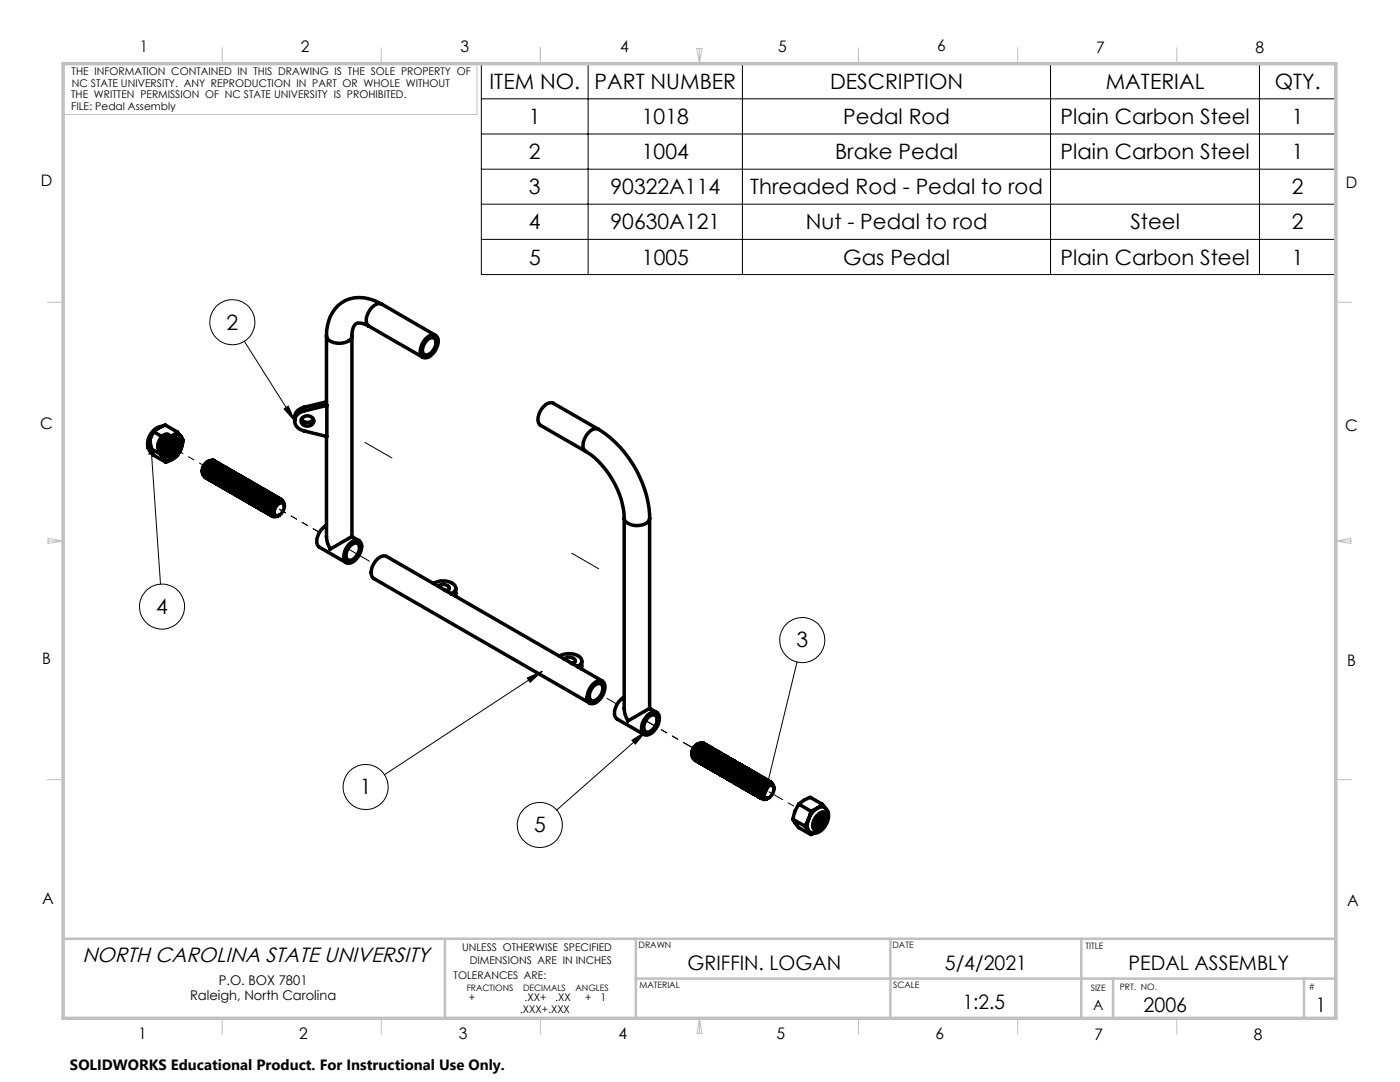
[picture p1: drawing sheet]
<svg xmlns="http://www.w3.org/2000/svg" width="279mm" height="216mm" viewBox="0 0 279 216" stroke-linecap="round" stroke-linejoin="round" font-family="sans-serif">
<g fill="none" stroke="#000" stroke-width=".2">
<path d="M96.1 12.7h170.5v42.1h-170.5zM96.1 19.7h170.5M117.4 12.7v42.1M148.2 12.7v42.1M209.7 12.7v42.1M251.4 12.7v42.1M96.1 26.7h170.5M96.1 33.8h170.5M96.1 40.7h170.5M96.1 47.8h170.5M48.8 68.1l10 15.9M30 87.4l.8 3.2h-1.1z"/>
<path d="M30 87.4l2 29.2M56.7 81.6l.8-.6 1.3 3zM105.2 135.3l3-1.4-2.4 2.2zM108.2 133.9l-31.5 20.7M159.1 132.1l-6.7 27.4M126.1 147.7l2.7-1.7-2 2.5zM128.8 146l-17.7 15.6M152.7 156.3l1 .3-1.3 2.9z"/>
<circle cx="46.4" cy="64.3" r="4.5"/>
<circle cx="32.4" cy="121" r="4.5"/>
<circle cx="160.1" cy="127.7" r="4.5"/>
<circle cx="73" cy="157.1" r="4.5"/>
<circle cx="107.7" cy="164.6" r="4.5"/>
</g>
<g fill="none" stroke="#c0c0c0" stroke-width=".2">
<path d="M44.3 9.5v3.2M76.1 9.5v3.2M95.2 12.7v10.2h-82.6M107.8 9.5v3.2M139.1 9.7h1l-.5 3zM139.6 9.7v3M171.3 9.5v3.2M203.1 9.5v3.2M234.8 9.5v3.2M9.4 60.3h3.2M266.6 60.3h3.2M9.6 108h3"/>
<path d="M9.6 107.4l3 .6-3 .4zM266.6 108h3M266.6 108l3-.6v1zM9.4 155.6h3.2M266.6 155.6h3.2M44.3 203.2v3.2M76.1 203.2v3.2M107.8 203.2v3.2M139.6 203.2v3M139.6 203.2l.5 3h-1zM171.3 203.2v3.2M203.1 203.2v3.2"/>
<path d="M234.8 203.2v3.2"/>
</g>
<path d="M12.6 187.3h254M88.8 187.3v15.9M126.9 187.3v15.9M126.9 195.3h139.7M177.7 187.3v15.9M215.8 187.3v15.9M222.1 195.3v7.9M260.2 195.3v7.9" fill="none" stroke="#c0c0c0" stroke-width=".5"/>
<path d="M12.6 12.7h254v190.5h-254z" fill="none" stroke="#c0c0c0" stroke-width=".7"/>
<path d="M152.7 156.3l1 .3-1.3 2.9zM126.1 147.7l2.7-1.7-2 2.5zM105.2 135.3l3-1.4-2.4 2.2zM30 87.4l.8 3.2h-1.1zM56.7 81.6l.8-.6 1.3 3z" fill="#000"/>
<g fill="none" stroke="#000" stroke-width=".7">
<path d="M65.2 67v13.9M65.2 67a1.92 1.92 0 0 0 2 1.5 3.1 3.1 0 0 0 2.9-1l.1-.5M70.2 67v40.1M73.6 65.1a2.37 2.37 0 0 0-2.7-.4l-.5 .9-.2 1.4M73.6 65.1l10.8 6.2M76.2 60.7a7.2 7.2 0 0 0-8.7 .3 7.8 7.8 0 0 0-2.3 6M76.2 60.7a2.03 2.03 0 0 0-2.3 1.1 2.89 2.89 0 0 0-.6 3l.3 .3M76.2 60.7l10.7 6.2M85 67.5a1.34 1.34 0 0 1 1.2-.7 1.34 1.34 0 0 1 1.2 .8 3.6 3.6 0 0 1-2.4 3.8 1.21 1.21 0 0 1-1.1-1.8 4.3 4.3 0 0 1 1.1-2.1zM85.2 67.9a.94 .94 0 0 1 1.1-.5 .94 .94 0 0 1 .7 .9 2.45 2.45 0 0 1-2.1 2.5 1.38 1.38 0 0 1-.3-2.1zM29.5 89.2l1.2 1.6 2.4 1.4M29.5 89.2l2.4 1.4"/>
<path d="M29.5 89.2l.5 .9M30.1 87.4l-.2 .4M30.7 86.1l-.7 1.5-.5 1.6M30.7 86.1l1-.7 1.3-.6 2.4 1.4M30.7 86.1l2.4 1.5M31.6 85.5h.1M31.9 90.6l.8 .9M32.4 85.1a3.5 3.5 0 0 0-2.9 4M32.7 91.5a1.24 1.24 0 0 0 1.7 .2M32.7 89.1a2.49 2.49 0 0 0 0 2.4M32.7 89.1l-.8 1.5M32.7 91.5l.4 .7"/>
<path d="M33.1 87.6l-.4 1.5M34 87.9a1 1 0 0 1 1.2-.5 1 1 0 0 1 .7 1 2.9 2.9 0 0 1-2.2 2.8 1.36 1.36 0 0 1-.6-2l.2-.5zM34.3 88.4l-.5-1.6-.4-.2a2.43 2.43 0 0 0-1.7 3.3l.5 .3a2.55 2.55 0 0 0 2.2-2.3 2.12 2.12 0 0 1-1.8 2.1 1.21 1.21 0 0 1-.3-1.9 1.13 1.13 0 0 1 1.5-.9 1.69 1.69 0 0 1-.6 2.1l-.1 .6M34.3 87.9a2.3 2.3 0 0 1-1.2 1.9M34.4 87a4.3 4.3 0 0 0-1.7 2.1M34.4 87a1.29 1.29 0 0 1 1.8 .1M34.4 87l-1.3 .6M34.4 91.7l-1.3 .5M34.6 87.8a1.89 1.89 0 0 1-1.5 2.4M34.7 87.8a1.9 1.9 0 0 1-1.6 2.4M35.1 88l.1 .8M35.1 88a1 1 0 0 0-1.6 .6 1.42 1.42 0 0 0 .2 2.3 2.21 2.21 0 0 0 1.8-1.4"/>
<path d="M35.1 88a1.9 1.9 0 0 1-1.7 2.4l-.1-.1M35.2 88.8l.3 .7M35.2 88.8a2.05 2.05 0 0 1-1.7 1.7l-.4-.2v-.2M35.4 86.2l-1 .8M35.4 86.2l.8 .9M35.5 89.5a2.49 2.49 0 0 1-1.8 1.4M36.2 87.1a2.81 2.81 0 0 1 0 2.4M36.2 89.5a4.6 4.6 0 0 1-1.8 2.2M36.2 87.1l.4 .8-.4 1.6M36.2 89.5a3.3 3.3 0 0 1-1.8 2.2M41 95.3l.1 .1M41.5 92.1a2.23 2.23 0 0 0-1.1 2"/>
<path d="M41.9 92a2.2 2.2 0 0 0-1.3 2.9l.1 .1M41.9 95.8h.1M42.3 96.1h.1M42.7 91.9a1.33 1.33 0 0 0-1.6 .8 1.88 1.88 0 0 0-.1 2.6M42.7 91.9h.1M42.8 96.3v.1M42.9 92.1v-.1a1.27 1.27 0 0 0-1.8 .8 2.15 2.15 0 0 0-.2 2.4l.4 .2M43.1 92.2a1.28 1.28 0 0 0-1.6 .8 1.88 1.88 0 0 0 0 2.5v.1M43.1 92.1l.1 .1M43.3 96.6h.1M43.3 92.3l-.3-.2a2.4 2.4 0 0 0-1.7 3.4l.4 .2M43.6 92.4a1.28 1.28 0 0 0-1.7 .9 1.88 1.88 0 0 0 0 2.5"/>
<path d="M43.6 92.4h.1M43.7 96.9h.1M43.8 92.6v-.1a1.25 1.25 0 0 0-1.8 .8 2.08 2.08 0 0 0-.2 2.4l.4 .2M44.1 92.7h-.1a1.35 1.35 0 0 0-1.6 .8 2.25 2.25 0 0 0-.2 2.5l.2 .1M44.1 97.1l.1 .1M44.2 92.9v-.1a1.27 1.27 0 0 0-1.8 .8 2.15 2.15 0 0 0-.2 2.4l.4 .2M44.4 93a1.28 1.28 0 0 0-1.6 .8 1.88 1.88 0 0 0 0 2.5M44.4 92.9l.1 .1M44.6 97.4h.1M44.7 93.1l-.4-.2a2.4 2.4 0 0 0-1.6 3.3l.4 .2M44.9 93.2a1.28 1.28 0 0 0-1.6 .9 1.88 1.88 0 0 0 0 2.5M44.9 93.2h.1"/>
<path d="M45 97.6l.1 .1M45.1 93.4l-.3-.3a2.45 2.45 0 0 0-1.7 3.4l.4 .2M45.4 93.5a1.08 1.08 0 0 0-1.2 .3 2.09 2.09 0 0 0-.5 3M45.5 97.9h.1M45.6 93.6l-.4-.2a2.4 2.4 0 0 0-1.6 3.4l.4 .2M45.8 93.7a1.25 1.25 0 0 0-1.6 .9 1.79 1.79 0 0 0 0 2.5M45.8 93.7h.1M46 93.9l-.4-.2a2.4 2.4 0 0 0-1.6 3.3l.4 .2M46.2 94a1.28 1.28 0 0 0-1.6 .8 1.93 1.93 0 0 0 0 2.6M46.2 93.9l.1 .1M46.4 98.4v.1M46.5 94.2l-.4-.3a2.42 2.42 0 0 0-1.6 3.4l.3 .2"/>
<path d="M46.8 94.2a1.08 1.08 0 0 0-1.3 .3 2.56 2.56 0 0 0-.6 3l.1 .1M46.8 98.7h.1M46.9 94.4a1.27 1.27 0 0 0-1.7 .7 2.25 2.25 0 0 0-.3 2.4l.4 .3M47.2 94.5l-.2-.1a2.4 2.4 0 0 0-1.7 3.4l.2 .1M47.3 98.9v.1M47.4 94.7l-.4-.3a2.4 2.4 0 0 0-1.6 3.4l.4 .2M47.6 94.8a1.23 1.23 0 0 0-1.6 .8 1.88 1.88 0 0 0-.1 2.5l.1 .1M47.6 94.7l.1 .1M47.8 94.9l-.4-.2a2.42 2.42 0 0 0-1.6 3.4l.4 .1M48.1 95a1.08 1.08 0 0 0-1.2 .3 2.56 2.56 0 0 0-.7 3l.2 .1M48.3 95.2v-.1a1.27 1.27 0 0 0-1.8 .8 2.15 2.15 0 0 0-.2 2.4l.3 .2M48.5 95.3a1.28 1.28 0 0 0-1.6 .8 1.88 1.88 0 0 0-.1 2.5"/>
<path d="M48.5 95.3h.1M48.6 99.7h.1M48.7 95.4a1.25 1.25 0 0 0-1.7 .8 2.03 2.03 0 0 0-.3 2.4l.4 .2M48.9 95.5l-.1-.1a2.45 2.45 0 0 0-1.7 3.4l.2 .1M49 95.5h.1M49.1 100h.1M49.2 95.7l-.4-.2a2.42 2.42 0 0 0-1.6 3.3l.4 .3M49.5 95.8h-.1a1.29 1.29 0 0 0-1.6 .8 1.93 1.93 0 0 0-.1 2.6h.1M49.6 96v-.1a1.27 1.27 0 0 0-1.8 .8 2.15 2.15 0 0 0-.2 2.4l.4 .2M49.9 96.1h-.1a1.28 1.28 0 0 0-1.6 .8 1.88 1.88 0 0 0 0 2.5v.1M50.1 96.2l-.4-.2a2.4 2.4 0 0 0-1.6 3.3l.3 .3M50.4 96.3h-.1a1.35 1.35 0 0 0-1.6 .9 1.93 1.93 0 0 0-.1 2.5"/>
<path d="M50.5 96.5l-.3-.3a2.4 2.4 0 0 0-1.7 3.4l.4 .2M50.7 96.6a1.25 1.25 0 0 0-1.6 .8 1.79 1.79 0 0 0 0 2.5M50.8 96.6h.1M51 96.7h-.1a1.27 1.27 0 0 0-1.7 .7 2.15 2.15 0 0 0-.2 2.5l.4 .2M51.2 96.8a1.28 1.28 0 0 0-1.6 .9 1.88 1.88 0 0 0-.1 2.5M51.2 96.8h.1M51.4 97l-.4-.2a2.4 2.4 0 0 0-1.6 3.3l.4 .2M51.6 97.1a1.38 1.38 0 0 0-1.6 .8 1.93 1.93 0 0 0 0 2.6M51.6 97l.1 .1M51.9 97.3l-.4-.3a2.45 2.45 0 0 0-1.7 3.4l.4 .2M52.1 97.4l-.2-.1a2.4 2.4 0 0 0-1.6 3.3l.1 .1M52.1 97.3v.1"/>
<path d="M52.3 97.5a1.27 1.27 0 0 0-1.8 .7 2.15 2.15 0 0 0-.2 2.4l.4 .3M52.5 97.6a1.23 1.23 0 0 0-1.6 .9 1.84 1.84 0 0 0 0 2.5M52.6 97.6h.1M52.8 97.8l-.4-.3a2.42 2.42 0 0 0-1.6 3.4l.4 .2M53.1 97.9h-.1a1.38 1.38 0 0 0-1.6 .8 1.93 1.93 0 0 0-.1 2.5M53.2 98a1.27 1.27 0 0 0-1.8 .7 2.15 2.15 0 0 0-.2 2.5l.4 .2M53.4 98.1a1.28 1.28 0 0 0-1.6 .9 1.88 1.88 0 0 0 0 2.5M53.4 98.1h.1M53.7 98.3v-.1a1.25 1.25 0 0 0-1.8 .8 2.03 2.03 0 0 0-.3 2.4l.4 .2M53.9 98.4l-.2-.1a2.45 2.45 0 0 0-1.7 3.4h.2M53.9 98.4h.1M54.1 98.6l-.4-.3a2.42 2.42 0 0 0-1.6 3.4l.4 .2"/>
<path d="M54.3 98.6a1.38 1.38 0 0 0-1.6 .9 1.93 1.93 0 0 0 0 2.5M54.3 98.6h.1M54.6 98.8h-.1a1.27 1.27 0 0 0-1.7 .7 2.15 2.15 0 0 0-.2 2.5l.4 .2M54.8 98.9a1.28 1.28 0 0 0-1.6 .9 1.88 1.88 0 0 0-.1 2.5M54.8 98.9h.1M55 99.1l-.4-.3a2.4 2.4 0 0 0-1.6 3.4l.4 .2M55.2 99.2l-.2-.1a2.42 2.42 0 0 0-1.6 3.3l.2 .1M55.2 99.1l.1 .1M55.5 99.3l-.4-.2a2.4 2.4 0 0 0-1.7 3.4l.4 .2M55.7 99.4a1.35 1.35 0 0 0-1.6 .9 1.83 1.83 0 0 0-.1 2.5M55.7 99.4h.1M55.9 99.6a1.27 1.27 0 0 0-1.8 .7 2.15 2.15 0 0 0-.2 2.4l.4 .2"/>
<path d="M56.1 99.7a1.28 1.28 0 0 0-1.6 .8 2.09 2.09 0 0 0-.2 2.4M56.1 99.7h.1M60.1 83.6a1.43 1.43 0 0 0 2.4 0M60.4 83.3a1.26 1.26 0 0 1 1.4-.3 1.26 1.26 0 0 1 .7 1.3 1.33 1.33 0 0 1-1.3 .7 1.33 1.33 0 0 1-1.1-1zM60.6 81.3a2.22 2.22 0 0 0-1.8 2.7M60.6 81.3v.7M65.2 87.1v20.1l.2 1.2 .5 1.2 4.3-2.5M65.2 80.2l-4.6 1.1M65.2 80.9v6.2l-4.6-1.1a1.98 1.98 0 0 1-1.8-2 1.98 1.98 0 0 1 1.8-2M65.2 80.9l-4.6 1.1M116.9 90.1a17.3 17.3 0 0 1 7.7 13.3M119.4 85.7a22.3 22.3 0 0 1 10.2 17.7"/>
<path d="M119.4 85.7l-9-5.2a1.92 1.92 0 0 0-2.3 1.1 3.1 3.1 0 0 0-.5 3l.3 .3 9 5.2M119.4 85.7a1.94 1.94 0 0 0-2.3 1 2.96 2.96 0 0 0-.5 3l.3 .4M49.5 100.2l.1 .1M50 100.5h.1M50.4 100.8h.1M51.3 101.3h.1M51.8 101.5v.1M52.2 101.8h.1M52.7 102.1h.1M53.1 102.3h.1M53.6 102.6h.1M54 102.8l.1 .1"/>
<path d="M54.1 101.9l-.1 .5 .3 .5M54.7 102.7l.2 .1M55.5 100.6a.75 .75 0 0 1 1.2 0 1.88 1.88 0 0 1-1.6 2.3 1.28 1.28 0 0 1 .1-2zM55.7 102.8a1.14 1.14 0 0 1-1.4 .1M56.5 100.1l-.2-.3-.3-.2a2.26 2.26 0 0 0-1.9 2.3M56.7 100.8l-.1-.6a.87 .87 0 0 0-1.3 .3 1.62 1.62 0 0 0-.3 2.4l.7-.1a1 1 0 0 1-1.1 .1 1 1 0 0 1-.5-1M56.8 100.8v.2M65.2 104.8a3.6 3.6 0 0 0-1.8 4.1l.3 .3 5.4 3.1M69.7 108.5a1.31 1.31 0 0 1 1.3-.7 1.31 1.31 0 0 1 1.1 .8 3.7 3.7 0 0 1-2.4 3.8 1.21 1.21 0 0 1-1-1.8 3.9 3.9 0 0 1 1-2.1zM70 108.9a1.11 1.11 0 0 1 1.5-.3 2.42 2.42 0 0 1-1.9 3.2 1.42 1.42 0 0 1-.2-2.1zM70.2 107.1l1.4 .8M86.5 116.4a3.8 3.8 0 0 1 4.3 .4 1.09 1.09 0 0 1-.6 1.6"/>
<path d="M87.4 116.9a1.61 1.61 0 0 1 2.3 .4l-.1 .3-.5 .4M88.7 117.7l.6 .2M90.2 118.4l-.1 .1M90.2 118.4v.2M91 117.4v1l-.2 .5M124.6 103.4v38.7l.7 1.8 4.3-2.5M124.6 103.4a1.81 1.81 0 0 0 1.8 1.4 3.1 3.1 0 0 0 3.2-1.1v-.3M129.6 103.4v38M111.6 131a3.6 3.6 0 0 1 4.3 .3 1.05 1.05 0 0 1-.5 1.6M112.5 131.5a1.62 1.62 0 0 1 2.3 .3v.3l-.5 .4M113.8 132.2l.7 .2M115.4 132.9l-.2 .1"/>
<path d="M115.4 132.9v.2M116.1 131.9l-.1 1.5M118.3 136.5a1.7 1.7 0 0 1 2-.5 2.22 2.22 0 0 1 0 2.7 2.6 2.6 0 0 1-2.4 1.7 1.66 1.66 0 0 1-.5-2.3zM118.7 136.7a.91 .91 0 0 1 1.1-.3 .91 .91 0 0 1 .5 1.1 2.66 2.66 0 0 1-2 2.3 1.17 1.17 0 0 1-.5-1.8zM120.2 135.9l-43.1-24.9a2.03 2.03 0 0 0-2.3 1.1 2.76 2.76 0 0 0-.3 3.3l43.2 24.9M124.6 139.1a3.6 3.6 0 0 0-1.8 4.1l.4 .3 5.4 3.1M129.2 142.8a1.42 1.42 0 0 1 2.2-.3 3.5 3.5 0 0 1-2.2 4.2 1.04 1.04 0 0 1-1.2-1.3 3.6 3.6 0 0 1 1.2-2.6zM129.4 143.2a1.11 1.11 0 0 1 1.6-.3 2.37 2.37 0 0 1-2 3.2 1.39 1.39 0 0 1-.2-2.1zM129.6 141.4l1.5 .8M139.2 152h.1M139.2 148.5l-.1 .1a2.17 2.17 0 0 0-1 1.9M139.6 152.2l.1 .1"/>
<path d="M139.7 148.3a2.13 2.13 0 0 0-1.3 3.1M140.4 148.3h.1M140.4 148.3a1.55 1.55 0 0 0-1.8 1.1 1.72 1.72 0 0 0 .1 2.3h.1M140.6 148.5l-.1-.2a1.53 1.53 0 0 0-1.8 1.1 1.83 1.83 0 0 0 0 2.3l.3 .1M140.9 148.6h-.1a1.51 1.51 0 0 0-1.7 1 1.75 1.75 0 0 0 .1 2.3M141 148.8l-.1-.2a1.53 1.53 0 0 0-1.8 1.1 1.89 1.89 0 0 0 .1 2.3h.3M141.4 148.8h-.1a1.61 1.61 0 0 0-1.8 1.1 1.81 1.81 0 0 0 .1 2.3M141.5 149l-.1-.2a1.57 1.57 0 0 0-1.8 1.1 1.76 1.76 0 0 0 0 2.3l.3 .1M141.8 149.1l-.1-.1a1.6 1.6 0 0 0-1.7 1.2 1.72 1.72 0 0 0 .1 2.3M142 149.3l-.2-.2a1.53 1.53 0 0 0-1.8 1.1 1.83 1.83 0 0 0 .1 2.3l.2 .1M142.2 149.3a1.46 1.46 0 0 0-1.8 1.1 1.76 1.76 0 0 0 .1 2.4h.1M142.2 149.3h.1"/>
<path d="M142.4 149.5l-.1-.1a1.53 1.53 0 0 0-1.8 1.1 1.82 1.82 0 0 0 0 2.3h.3M142.7 149.6h-.1a1.61 1.61 0 0 0-1.7 1.1 1.81 1.81 0 0 0 .1 2.3M142.8 154.1h.1M142.8 149.8l-.1-.2a1.63 1.63 0 0 0-1.8 1.1 1.76 1.76 0 0 0 .1 2.3l.3 .1M143.1 149.9a1.51 1.51 0 0 0-1.8 1.1 1.77 1.77 0 0 0 .1 2.2M143.1 149.8l.1 .1M143.3 150l-.1-.1a1.48 1.48 0 0 0-1.8 1.1 1.78 1.78 0 0 0 0 2.3l.3 .1M143.6 150.1h-.1a1.57 1.57 0 0 0-1.7 1.1 1.76 1.76 0 0 0 .1 2.3v.1M143.8 150.3l-.2-.2a1.53 1.53 0 0 0-1.8 1.1 1.82 1.82 0 0 0 .1 2.3l.2 .1M144 150.4a1.61 1.61 0 0 0-1.8 1 1.81 1.81 0 0 0 .1 2.4M144.2 150.6l-.1-.2a1.63 1.63 0 0 0-1.8 1.1 1.88 1.88 0 0 0 0 2.3l.3 .1M144.4 150.6a1.51 1.51 0 0 0-1.7 1.1 1.77 1.77 0 0 0 .1 2.3"/>
<path d="M144.4 150.6h.1M144.5 155.1h.1M144.6 150.8l-.1-.1a1.49 1.49 0 0 0-1.8 1.1 1.78 1.78 0 0 0 .1 2.3h.3M145 150.9h-.1a1.61 1.61 0 0 0-1.8 1.1 1.76 1.76 0 0 0 .1 2.3h.1M145.1 151.1l-.1-.2a1.53 1.53 0 0 0-1.8 1.1 1.82 1.82 0 0 0 0 2.3l.3 .1M145.4 151.2l-.1-.1a1.55 1.55 0 0 0-1.7 1.2 1.72 1.72 0 0 0 .1 2.3M145.5 155.6h.1M145.6 151.3l-.2-.1a1.63 1.63 0 0 0-1.8 1.1 1.88 1.88 0 0 0 .1 2.3l.2 .1M145.8 151.4a1.51 1.51 0 0 0-1.8 1.1 1.77 1.77 0 0 0 .1 2.3M145.8 151.4h.1M146 151.6l-.1-.2a1.53 1.53 0 0 0-1.8 1.1 1.91 1.91 0 0 0 0 2.3l.3 .1M146.3 151.7h-.1a1.61 1.61 0 0 0-1.7 1.1 1.81 1.81 0 0 0 .1 2.3"/>
<path d="M146.4 151.9l-.1-.2a1.48 1.48 0 0 0-1.8 1.1 1.76 1.76 0 0 0 .1 2.3l.3 .1M146.7 151.9a1.6 1.6 0 0 0-1.8 1.1 1.72 1.72 0 0 0 .1 2.3l.1 .1M146.9 152.1l-.1-.2a1.63 1.63 0 0 0-1.8 1.1 1.88 1.88 0 0 0 0 2.4h.3M147.1 152.2a1.46 1.46 0 0 0-1.7 1.1 1.7 1.7 0 0 0 .1 2.3M147.1 152.2h.1M147.3 152.4l-.1-.2a1.53 1.53 0 0 0-1.8 1.1 1.83 1.83 0 0 0 .1 2.3l.2 .1M147.6 152.5v-.1a1.61 1.61 0 0 0-1.8 1.1 1.81 1.81 0 0 0 .1 2.4M147.8 152.6l-.1-.1a1.63 1.63 0 0 0-1.8 1.1 1.76 1.76 0 0 0 0 2.3h.3M148.1 152.7h-.1a1.6 1.6 0 0 0-1.7 1.1 1.77 1.77 0 0 0 .1 2.3h-.1M148.1 157.2h.1M148.2 152.9l-.1-.2a1.55 1.55 0 0 0-1.8 1.1 1.78 1.78 0 0 0 .1 2.3l.2 .1M148.5 153a1.48 1.48 0 0 0-1.8 1.1 1.7 1.7 0 0 0 .1 2.3h.1"/>
<path d="M148.5 152.9v.1M148.7 153.2l-.1-.2a1.53 1.53 0 0 0-1.8 1.1 1.83 1.83 0 0 0 0 2.3l.3 .1M149 153.2h-.1a1.81 1.81 0 0 0-2 1.8 1.26 1.26 0 0 0 .4 1.7M149.1 153.4l-.1-.2a1.63 1.63 0 0 0-1.8 1.1 1.82 1.82 0 0 0 .1 2.3l.2 .1M149.4 153.5a1.6 1.6 0 0 0-1.8 1.1 1.77 1.77 0 0 0 .1 2.3M149.5 157.9v.1M149.6 153.7l-.1-.2a1.61 1.61 0 0 0-1.8 1.1 1.78 1.78 0 0 0 0 2.3l.3 .1M149.9 153.7h-.1a1.51 1.51 0 0 0-1.7 1.1 1.7 1.7 0 0 0 0 2.3M150 154l-.1-.2a1.53 1.53 0 0 0-1.8 1.1 1.82 1.82 0 0 0 .1 2.3h.2M150.3 154a1.57 1.57 0 0 0-1.8 1.1 1.76 1.76 0 0 0 .1 2.3h.1M150.5 154.2l-.1-.2a1.63 1.63 0 0 0-1.8 1.1 1.82 1.82 0 0 0 0 2.3l.3 .1M150.8 154.3l-.1-.1a1.6 1.6 0 0 0-1.8 1.2 1.77 1.77 0 0 0 .1 2.3h.1"/>
<path d="M150.8 158.7h.1M150.9 154.4l-.1-.1a1.53 1.53 0 0 0-1.8 1.1 1.91 1.91 0 0 0 0 2.3l.3 .1M151.2 154.5a1.51 1.51 0 0 0-1.8 1.1 1.75 1.75 0 0 0 .1 2.3M151.2 154.5h.1M151.3 159h.1M151.4 154.7l-.2-.1a1.48 1.48 0 0 0-1.7 1 1.76 1.76 0 0 0 0 2.3l.3 .1M151.7 154.8h-.1a1.61 1.61 0 0 0-1.7 1.1 1.76 1.76 0 0 0 0 2.3h.1M151.8 155l-.1-.2a1.81 1.81 0 0 0-2.1 1.8l-.1 .7 .1 .5 .6 .5M151.8 159.1a.86 .86 0 0 0 1.4 .2M151.9 157.9a1.06 1.06 0 0 0 .1 1.1 1.06 1.06 0 0 0 1.1 .3M151.9 157.9l-.1 1.2M152 155a1.54 1.54 0 0 0-1.7 1.1 1.72 1.72 0 0 0 .1 2.3l.1 .1"/>
<path d="M152.1 155h.1M152.3 155.2l-.1-.1a1.53 1.53 0 0 0-1.8 1.1 1.83 1.83 0 0 0 0 2.3h.3M152.6 155.3h-.1a1.51 1.51 0 0 0-1.8 1.1 1.75 1.75 0 0 0 .1 2.3M152.7 155.5l-.1-.2a1.53 1.53 0 0 0-1.8 1.1 1.76 1.76 0 0 0 0 2.3l.3 .1M152.9 157.4a1 1 0 0 1 1.4-.5 1.83 1.83 0 0 1-1.4 2.4 1.19 1.19 0 0 1 0-1.9zM153 155.6v-.1a1.61 1.61 0 0 0-1.8 1.1 1.81 1.81 0 0 0 .1 2.4M153.2 155.8l-.2-.2a1.57 1.57 0 0 0-1.7 1.1 1.76 1.76 0 0 0 0 2.3h.3M153.4 156.6a1.87 1.87 0 0 0-.8 2.6l.5 .1M153.5 155.8h-.1a1.55 1.55 0 0 0-1.7 1.1 1.72 1.72 0 0 0 0 2.3h.1M153.5 159.2l-.3 .1M153.6 156l-.1-.1a1.53 1.53 0 0 0-1.8 1.1 1.83 1.83 0 0 0 .1 2.2l.2 .1M153.9 156.1h-.1a1.51 1.51 0 0 0-1.7 1.1l-.4 1.3 .1 .6"/>
<path d="M154.2 156.5l-.2-.4a1.53 1.53 0 0 0-1.8 1.1l-.3 .7M154.4 157.4a.77 .77 0 0 0-.8-1 2.08 2.08 0 0 0-1.1 2.8l.6 .1M158.2 163.5l1.2 1.6 2.4 1.4M158.2 163.5l2.5 1.4M159.4 160.4l-.8 1.5-.4 1.6M159.4 160.4l1-.7 1.3-.6 2.4 1.4M159.4 160.4l2.4 1.5M160.7 164.9l.7 .9M161.4 165.8l.3 .3M161.4 163.4a2.83 2.83 0 0 0 0 2.4M161.4 163.4l-.7 1.5M161.4 165.8l.4 .7"/>
<path d="M161.8 161.9l-.4 1.5M162.4 166.3l-.6 .2M162.9 162.8a1.7 1.7 0 0 1 1.8-.7 2.03 2.03 0 0 1-.3 2.9 1.29 1.29 0 0 1-2 .5 2.58 2.58 0 0 1 .5-2.7zM163 164.1l-.5 .4M163.1 161.3a4.6 4.6 0 0 0-1.7 2.1M163.1 161.3l-1.3 .6M163.2 162.9a.82 .82 0 0 1 1-.5 .82 .82 0 0 1 .5 1l-.1 .5a1.76 1.76 0 0 1-1.7 1.4 1.4 1.4 0 0 1 0-2zM163.2 162.7a1.11 1.11 0 0 1 1.6-.2 2.51 2.51 0 0 1-1.6 3.1 .83 .83 0 0 1-.9-1.1 3.2 3.2 0 0 1 .9-1.8zM163.7 162.5a2.11 2.11 0 0 1-1.2 2M163.7 162.5a2.21 2.21 0 0 1-1.2 2M164 162.4a1.89 1.89 0 0 1-1.5 2.4M164 162.4l.2 .6"/>
<path d="M164.1 162.4a2.16 2.16 0 0 1-1.5 2.7M164.1 160.5l-1 .8M164.1 160.5l.6 .8M164.2 163l-.4 1.3M164.2 163a1.96 1.96 0 0 1-1.7 1.9M164.5 161.1a2.47 2.47 0 0 1 .2 3.6 2.31 2.31 0 0 1-3 1.4M164.5 161.1l-.6-.1-.8 .3M164.6 162.2a2.08 2.08 0 0 1-.5 2.9 1.38 1.38 0 0 1-1.4 .5M165.3 162.1v.1"/>
</g>
<path d="M78.2 91.4l-5.4-3.1M73.7 112l-4.2-2.5M114.1 110.4l5.4 3.1M121.1 139.3l2.1 1.2" fill="none" stroke="#000" stroke-width=".2" stroke-dasharray="6.3 1.3 1.3 1.3 1.3 1.3"/>
<path d="M63.7 106.2l-7.9-4.6M63.8 106.2l-8-4.6" fill="none" stroke="#000" stroke-width=".2" stroke-dasharray="6.3 1.3 1.3 1.3 1.3 1.3" stroke-dashoffset="4.9"/>
<path d="M128.9 143.8l9.5 5.5" fill="none" stroke="#000" stroke-width=".2" stroke-dasharray="6.3 1.3 1.3 1.3 1.3 1.3" stroke-dashoffset="4"/>
<path d="M40.7 92.9l-7.2-4.2" fill="none" stroke="#000" stroke-width=".2" stroke-dasharray="6.3 1.3 1.3 1.3 1.3 1.3" stroke-dashoffset="5.4"/>
<path d="M153.5 158l5.5 3.2" fill="none" stroke="#000" stroke-width=".2" stroke-dasharray="6.3 1.3 1.3 1.3 1.3 1.3" stroke-dashoffset="3.2"/>
<g font-size="4.2">
<text x="97.7" y="17.7">ITEM NO.</text>
<text x="118.7" y="17.7">PART NUMBER</text>
<text x="165.7" y="17.7">DESCRIPTION</text>
<text x="220.7" y="17.7">MATERIAL</text>
<text x="254.4" y="17.7">QTY.</text>
<text x="105.6" y="24.7">1</text>
<text x="128.1" y="24.7">1018</text>
<text x="168.3" y="24.7">Pedal Rod</text>
<text x="211.7" y="24.7">Plain Carbon Steel</text>
<text x="257.8" y="24.7">1</text>
<text x="105.6" y="31.7">2</text>
<text x="128.1" y="31.7">1004</text>
<text x="166.7" y="31.7">Brake Pedal</text>
<text x="211.7" y="31.7">Plain Carbon Steel</text>
<text x="257.8" y="31.7">1</text>
<text x="105.6" y="38.8">3</text>
<text x="121.8" y="38.8">90322A114</text>
<text x="149.7" y="38.8">Threaded Rod - Pedal to rod</text>
<text x="257.8" y="38.8">2</text>
<text x="105.6" y="45.8">4</text>
<text x="121.8" y="45.8">90630A121</text>
<text x="160.8" y="45.8">Nut - Pedal to rod</text>
<text x="225.6" y="45.8">Steel</text>
<text x="257.8" y="45.8">2</text>
<text x="105.6" y="52.8">5</text>
<text x="128.1" y="52.8">1005</text>
<text x="168.3" y="52.8">Gas Pedal</text>
<text x="211.7" y="52.8">Plain Carbon Steel</text>
<text x="257.8" y="52.8">1</text>
<text x="45.2" y="65.8">2</text>
<text x="31.2" y="122.5">4</text>
<text x="159" y="129.2">3</text>
<text x="71.8" y="158.5">1</text>
<text x="106.6" y="166.1">5</text>
</g>
<text font-size="4.1" x="16.4" y="191.9">NORTH CAROLINA STATE UNIVERSITY</text>
<g font-size="4">
<text x="137.2" y="193.6">GRIFFIN. LOGAN</text>
<text x="188.6" y="193.6">5/4/2021</text>
<text x="225.2" y="193.5">PEDAL ASSEMBLY</text>
<text x="192.1" y="201.4">1:2.5</text>
<text x="228.2" y="201.8">2006</text>
<text x="262.6" y="202">1</text>
</g>
<g font-size="3.2">
<text x="27.9" y="10.4">1</text>
<text x="60" y="10.4">2</text>
<text x="91.9" y="10.4">3</text>
<text x="123.8" y="10.4">4</text>
<text x="155.3" y="10.4">5</text>
<text x="187" y="10.3">6</text>
<text x="218.8" y="10.5">7</text>
<text x="250.6" y="10.5">8</text>
<text x="8.1" y="37.1">D</text>
<text x="268.6" y="37.5">D</text>
<text x="8" y="85.7">C</text>
<text x="268.5" y="86.1">C</text>
<text x="8.4" y="132.5">B</text>
<text x="268.9" y="132.9">B</text>
<text x="8.4" y="180.3">A</text>
<text x="268.9" y="180.7">A</text>
<text x="27.6" y="207.4">1</text>
<text x="59.7" y="207.4">2</text>
<text x="91.6" y="207.4">3</text>
<text x="123.5" y="207.4">4</text>
<text x="155" y="207.4">5</text>
<text x="186.7" y="207.3">6</text>
<text x="218.4" y="207.5">7</text>
<text x="250.3" y="207.5">8</text>
</g>
<text font-size="3" x="14" y="213.5">SOLIDWORKS Educational Product. For Instructional Use Only.</text>
<text font-size="2.8" x="218.1" y="201.5">A</text>
<g font-size="2.7">
<text x="43.6" y="196.4">P.O. BOX 7801</text>
<text x="37.9" y="199.4">Raleigh, North Carolina</text>
</g>
<g font-size="2.1">
<text x="14.3" y="14.9">THE INFORMATION CONTAINED IN THIS DRAWING IS THE SOLE PROPERTY OF</text>
<text x="14.3" y="17.3">NC STATE UNIVERSITY. ANY REPRODUCTION IN PART OR WHOLE WITHOUT</text>
<text x="14.2" y="19.6">THE WRITTEN PERMISSION OF NC STATE UNIVERSITY IS PROHIBITED.</text>
<text x="14.2" y="21.9">FILE: Pedal Assembly</text>
<text x="92.2" y="189.7">UNLESS OTHERWISE SPECIFIED</text>
<text x="90.5" y="195.3">TOLERANCES ARE:</text>
<text x="93.8" y="192.4">DIMENSIONS ARE IN INCHES</text>
<text x="93.6" y="199.7">+</text>
<text x="103.8" y="202.2">.XXX+.XXX</text>
<text x="104.7" y="199.7">.XX+</text>
<text x="110.8" y="199.7">.XX</text>
<text x="116.8" y="199.7">+</text>
<text x="119.8" y="199.7">1</text>
</g>
<g font-size="1.8">
<text x="127.4" y="189.3">DRAWN</text>
<text x="178.1" y="189.1">DATE</text>
<text x="216.6" y="189.4">TITLE</text>
<text x="93.1" y="197.7">FRACTIONS</text>
<text x="104.4" y="197.7">DECIMALS</text>
<text x="114.9" y="197.7">ANGLES</text>
<text x="127.6" y="197.1">MATERIAL</text>
<text x="178.2" y="197.1">SCALE</text>
<text x="217.7" y="197.8">SIZE</text>
<text x="223.5" y="197.6">PRT. NO.</text>
<text x="261.2" y="197.5">#</text>
</g>
</svg>
